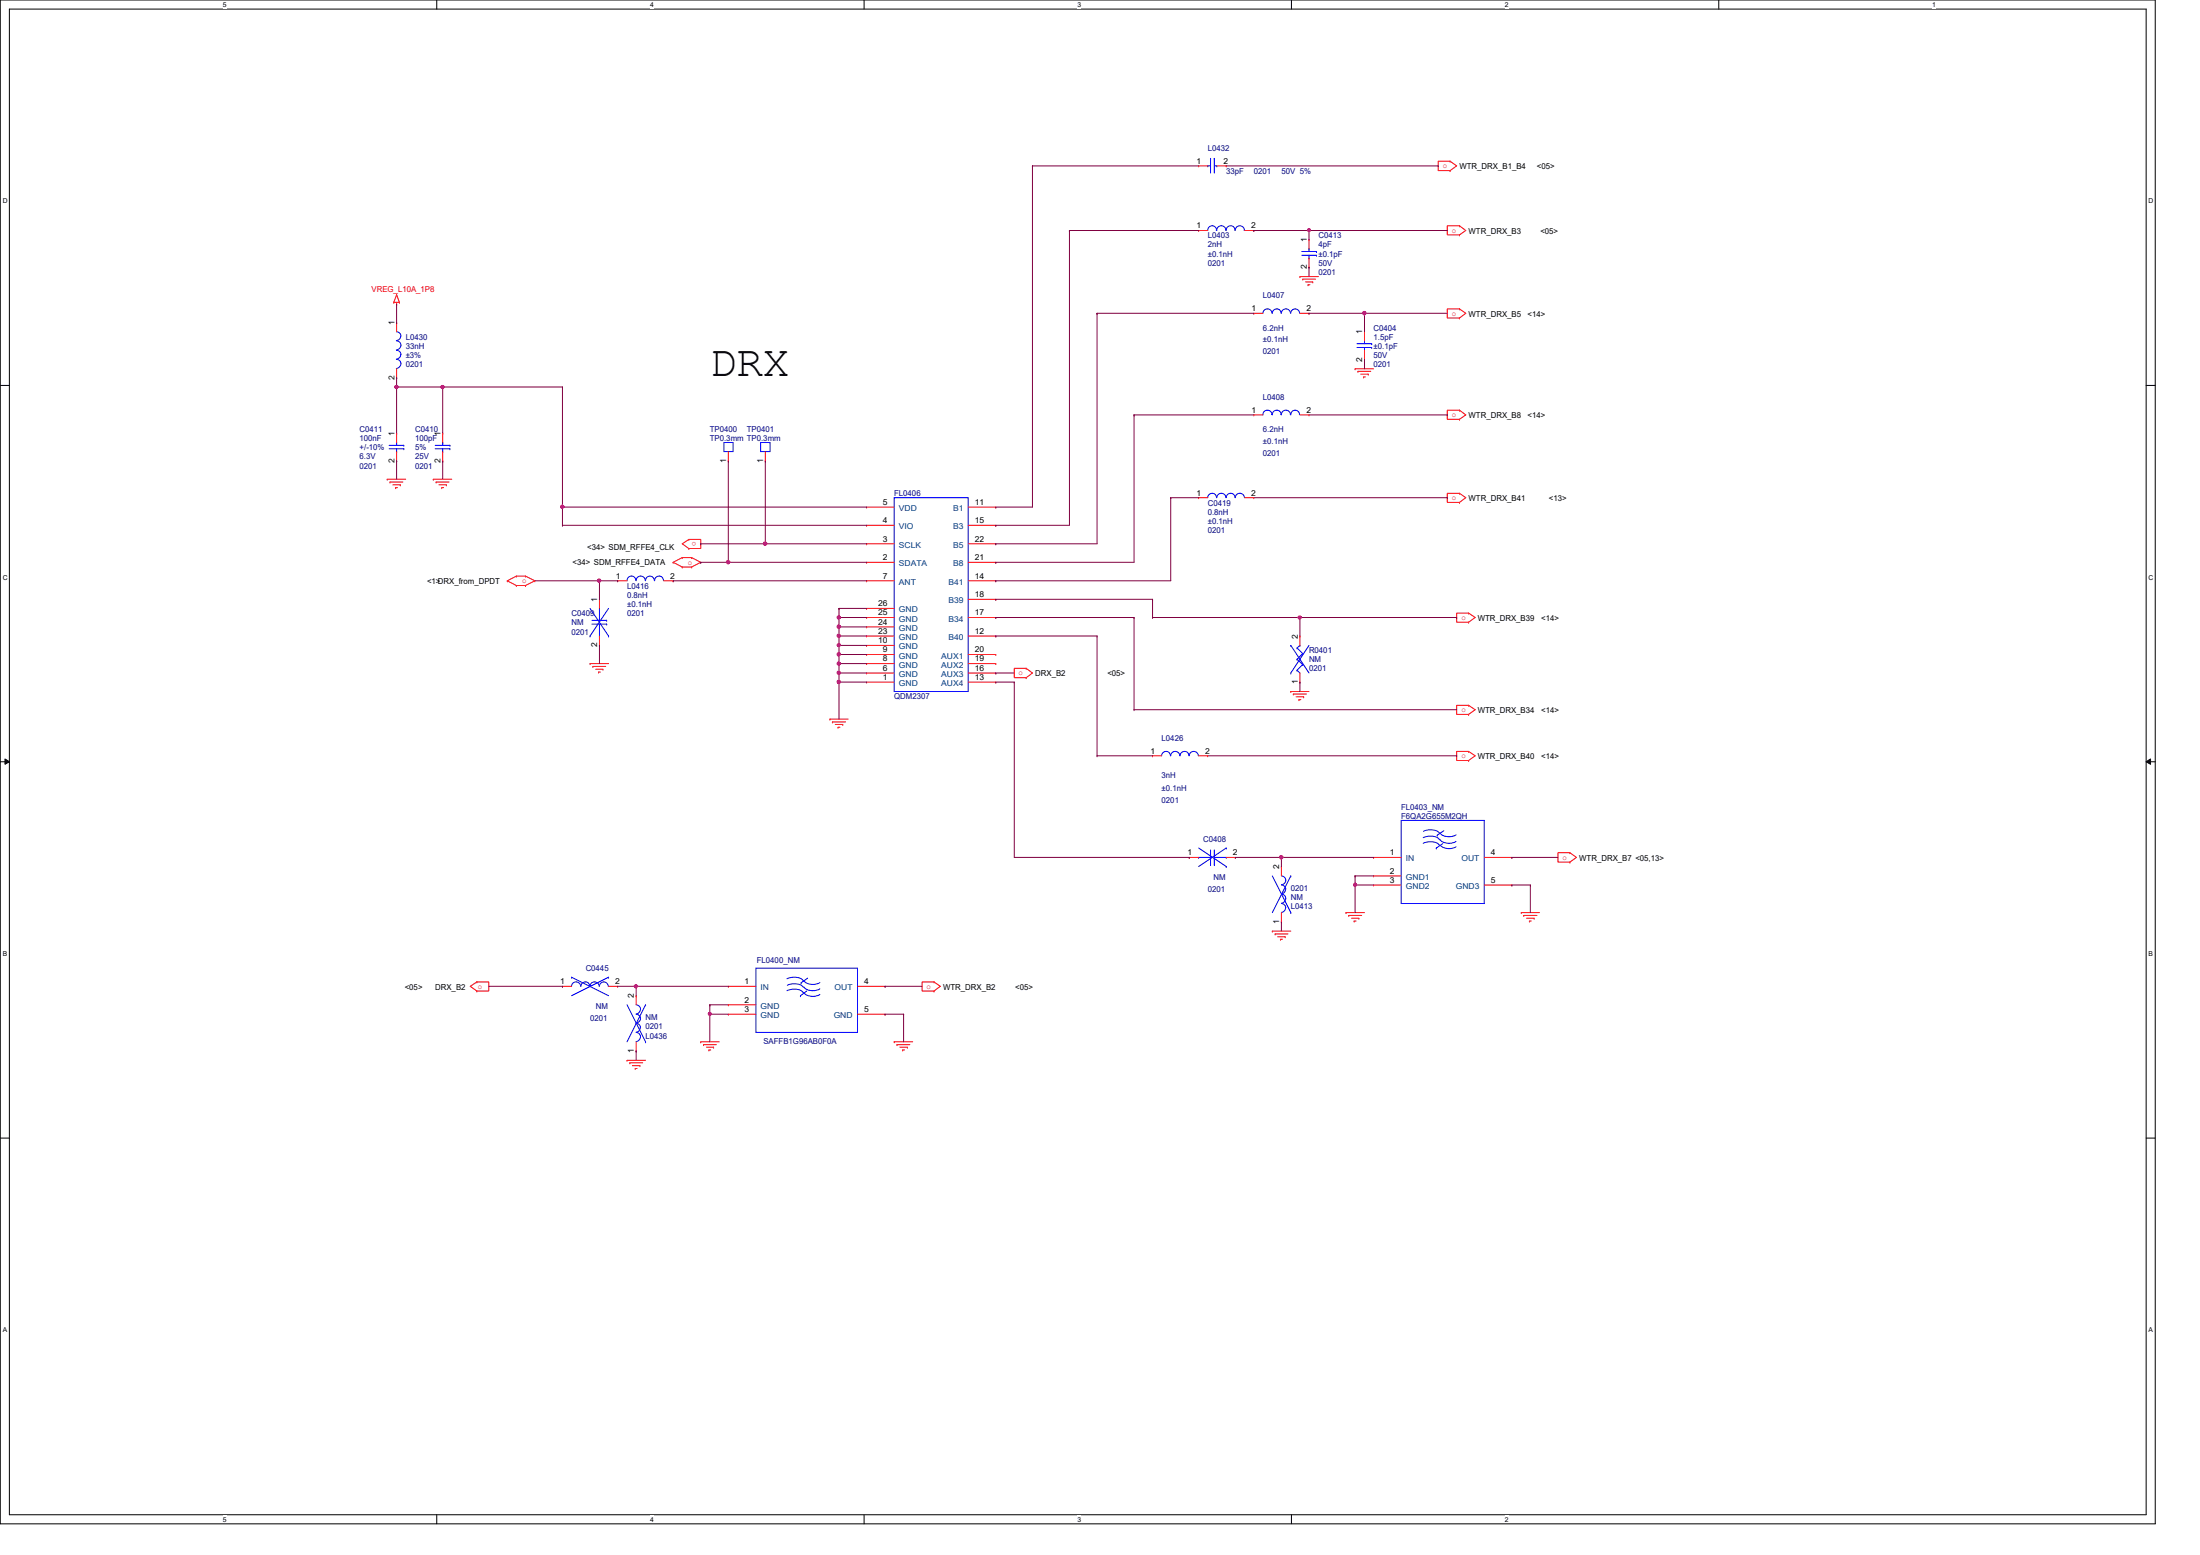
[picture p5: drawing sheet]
<svg xmlns="http://www.w3.org/2000/svg" width="297mm" height="210mm" viewBox="0 0 297 210" stroke-linecap="round" stroke-linejoin="round" font-family="sans-serif">
<path d="M0 0h291v205.7h-291zM1.3 1.2h288.5v203.3h-288.5z" fill="none" stroke="#000" stroke-width=".14"/>
<g fill="#fff">
<path d="M30.1 .1h.5v1h-.5z"/>
<path d="M30.1 204.6h.5v1h-.5z"/>
</g>
<path d="M59 0v1.2M59 204.5v1.2" fill="none" stroke="#000" stroke-width=".14"/>
<g fill="#fff">
<path d="M87.8 .1h.5v1h-.5z"/>
<path d="M87.8 204.6h.5v1h-.5z"/>
</g>
<path d="M116.7 0v1.2M116.7 204.5v1.2" fill="none" stroke="#000" stroke-width=".14"/>
<g fill="#fff">
<path d="M145.5 .1h.5v1h-.5z"/>
<path d="M145.5 204.6h.5v1h-.5z"/>
</g>
<path d="M174.4 0v1.2M174.4 204.5v1.2" fill="none" stroke="#000" stroke-width=".14"/>
<g fill="#fff">
<path d="M203.2 .1h.5v1h-.5z"/>
<path d="M203.2 204.6h.5v1h-.5z"/>
</g>
<path d="M232.1 0v1.2" fill="none" stroke="#000" stroke-width=".14"/>
<g fill="#fff">
<path d="M260.9 .1h.5v1h-.5z"/>
<path d="M.4 26.6h.6v1h-.6z"/>
<path d="M290.1 26.6h.6v1h-.6z"/>
<path d="M.4 77.4h.6v1h-.6z"/>
<path d="M290.1 77.4h.6v1h-.6z"/>
</g>
<path d="M0 52h1.3M289.8 52h1.2" fill="none" stroke="#000" stroke-width=".14"/>
<g fill="#fff">
<path d="M.4 128.2h.6v1h-.6z"/>
<path d="M290.1 128.2h.6v1h-.6z"/>
</g>
<path d="M0 102.8h1.3M.7 102.4l.6 .4-.6 .4zM289.8 102.8l.6-.4v.8zM289.8 102.8h1.2" fill="none" stroke="#000" stroke-width=".14"/>
<path d="M.7 102.4l.6 .4-.6 .4zM289.8 102.8l.6-.4v.8z" fill="#000"/>
<g fill="#fff">
<path d="M.4 179h.5v1h-.5z"/>
<path d="M290.1 179h.6v1h-.6z"/>
</g>
<path d="M0 153.6h1.3M289.8 153.6h1.2" fill="none" stroke="#000" stroke-width=".14"/>
<g fill="none" stroke="#f00" stroke-width=".14">
<path d="M53.5 39.8h.1M53.5 39.8l.4 1M53.5 39.8l-.3 1M161.8 22.4h.1M161.8 31.1h.1M161.8 22.4h1.3M161.8 31.1h1.3M164.3 22.4h1.3M165.6 22.4h.1M168.1 31.1h1.2M169.3 31.1h.1M175.5 37.3h.1"/>
<path d="M175.5 37.3h2.5M175.9 37.7h.1M175.9 37.7h1.7M176.3 38.1h.9M176.6 38.4h.1M176.6 38.4h.3M176.7 32.3h.1M176.7 36.1h.1M176.7 32.3v1.3M176.7 34.8v1.3M177.2 38.1h.1M195.8 21.8h.1"/>
<path d="M195.8 23h.1M195.8 21.8h-1.6v1.2h1.6M195.8 21.8l.9 .6-.9 .6M197.1 30.5h.1M197.1 31.7h.1M197.1 30.5h-1.7v1.2h1.7M197.1 30.5l.8 .6-.8 .6M53.2 40.8h.1M53.2 40.8h.7M53.5 41.1h.1M53.5 43.6h.1M53.5 51h.1"/>
<path d="M53.5 58.5h.1M53.5 40.8v.3M53.5 43.6v1.2M53.5 49.8v1.2M53.5 58.5v1.2M53.9 40.8h.1M59.8 58.5h.1M59.8 58.5v1.2M169.3 42.3h.1M169.3 56h.1M169.3 42.3h1.2M169.3 56h1.2"/>
<path d="M175.5 42.3h1.2M175.5 56h1.2M176.7 42.3h.1M176.7 56h.1M183 49.8h.1M183 49.8h2.5M183.3 50.1h.1M183.3 50.1h1.8M183.7 50.5h1M184.1 50.9h.1M184.1 50.9h.3M184.2 44.8h.1"/>
<path d="M184.2 48.5h.1M184.2 44.8v1.2M184.2 47.3v1.2M184.7 50.5h.1M197.1 55.4h.1M197.1 56.6h.1M197.1 55.4h-1.7v1.2h1.7M197.1 41.7h.1M197.1 42.9h.1M197.1 41.7h-1.7v1.2h1.7M197.1 55.4l.8 .6-.8 .6M197.1 41.7l.8 .6-.8 .6"/>
<path d="M52.3 64.7h.1M52.3 64.7h2.5M52.7 65.1h.1M52.7 65.1h1.7M53 65.4h1.1M53.4 65.8h.1M53.4 65.8h.3M53.5 62.2h.1M53.5 61v1.2M54.1 65.4h.1M58.5 64.7h.1M58.5 64.7h2.5"/>
<path d="M58.9 65.1h.1M58.9 65.1h1.7M59.3 65.4h1M59.6 65.8h.1M59.6 65.8h.3M59.8 62.2h.1M59.8 61v1.2M60.3 65.4h.1M68.5 78.4h.1M68.5 78.4l1.2 .6M69.7 77.8h.1M69.7 79h.1"/>
<path d="M69.7 77.8h1.2M69.7 77.8l-1.2 .6M69.7 79h1.2M70.9 77.8h.1M70.9 79h.1M70.9 77.8l1.3 .6M72.2 78.4h.1M72.2 78.4l-1.3 .6M83.4 78.4h.1M83.4 78.4h1.3M89.6 78.4h1.3M90.9 75.9h.1"/>
<path d="M90.9 78.4h.1M90.9 75.9l1.2 .6M92.1 75.3h.1M92.1 76.5h.1M92.1 75.3h1.3M92.1 75.3l-1.2 .6M92.1 76.5h1.3M93 74h.1M93 72.8h.1M93 72.8h1.6v1.2h-1.6M93 72.8l-.9 .6 .9 .6M93.4 75.3h.1"/>
<path d="M93.4 76.5h.1M93.4 75.3l1.2 .6M94.6 75.9h.1M94.6 75.9l-1.2 .6M98.3 62.2h.1M98.3 61v1.2M103.3 62.2h.1M103.3 61v1.2M117 75.9h.1M117 73.4h.1M117 70.9h.1M117 68.5h.1"/>
<path d="M117 78.4h.1M117 75.9h3.7M117 73.4h3.7M117 70.9h3.7M117 68.5h3.7M117 78.4h3.7M130.7 75.9h3.7M130.7 73.4h3.7M130.7 70.9h3.7M130.7 68.5h3.7M130.7 78.4h3.7M134.4 68.5h.1"/>
<path d="M134.4 78.4h.1M134.4 70.9h.1M134.4 75.9h.1M134.4 73.4h.1M161.8 67.2h.1M161.8 67.2h1.3M168.1 67.2h1.2M169.3 67.2h.1M197.1 66.6h.1M197.1 67.8h.1M197.1 66.6h-1.7v1.2h1.7M197.1 66.6l.8 .6-.8 .6"/>
<path d="M79.7 89.6h.1M79.7 89.6h2.5M80 90h.1M80 90h1.8M80.4 90.3h1M80.8 90.7h.1M80.8 90.7h.3M80.9 80.9h.1M80.9 87.1h.1M80.9 80.9v1.2M80.9 85.9v1.2M81.4 90.3h.1"/>
<path d="M112.1 97.1h.1M112.1 97.1h2.4M112.4 97.5h.1M112.4 97.5h1.8M112.8 97.8h1M113.2 98.2h.1M113.2 98.2h.2M113.8 97.8h.1M117 92.1h.1M117 90.8h.1M117 89.6h.1M117 88.3h.1"/>
<path d="M117 87.1h.1M117 85.9h.1M117 84.6h.1M117 83.4h.1M117 82.1h.1M117 89.6h3.7M117 92.1h3.7M117 85.9h3.7M117 90.8h3.7M117 83.4h3.7M117 88.3h3.7M117 87.1h3.7"/>
<path d="M117 84.6h3.7M117 82.1h3.7M130.7 89.6h3.7M130.7 92.1h3.7M130.7 85.9h3.7M130.7 90.8h3.7M130.7 83.4h3.7M130.7 80.9h3.7M130.7 88.3h3.7M134.4 85.9h.1M134.4 92.1h.1M134.4 90.8h.1"/>
<path d="M134.4 83.4h.1M134.4 80.9h.1M134.4 89.6h.1M134.4 88.3h.1M138.6 90.2h.1M138.6 91.5h.1M138.6 90.2h-1.7v1.3h1.7M138.6 90.2l.8 .6-.8 .7M174.3 93.3h.1M174.3 93.3h2.4M174.6 93.7h.1M174.6 93.7h1.8"/>
<path d="M175 94.1h1M175.4 94.4h.1M175.4 94.4h.2M175.5 92.1h.1M175.5 85.9h.1M175.5 85.9v1.2M175.5 90.8v1.3M176 94.1h.1M198.3 82.8h.1M198.3 84h.1M198.3 82.8h-1.6v1.2h1.6M198.3 95.2h.1"/>
<path d="M198.3 96.4h.1M198.3 95.2h-1.6v1.2h1.6M198.3 82.8l.9 .6-.9 .6M198.3 95.2l.9 .6-.9 .6M155.6 102h.1M155.6 102h1.2M160.6 115.7h.1M160.6 115.7h1.2M161.8 102h1.3M163.1 102h.1M165.6 115.7h1.2M166.8 115.7h.1"/>
<path d="M173 117h.1M173 117v1.2M185.5 115.7h.1M185.5 119.5h.1M185.5 118.2h.1M185.5 115.7h3.7M185.5 119.5h3.7M185.5 118.2h3.7M198.3 101.4h.1M198.3 102.7h.1M198.3 101.4h-1.6v1.3h1.6M198.3 101.4l.9 .6-.9 .7"/>
<path d="M200.4 115.7h3.7M200.4 119.5h3.7M204.1 115.7h.1M204.1 119.5h.1M212 115.1h.1M212 116.4h.1M212 115.1h-1.6v1.3h1.6M212 115.1l.8 .6-.8 .7M64.4 132.5h.1M64.4 133.8h.1M64.4 132.5h1.6v1.3h-1.6M64.4 132.5l-.9 .6 .9 .7"/>
<path d="M75.9 133.1h.1M75.9 133.1h1.3M82.2 133.1h1.2M83.4 133.1h.1M85.9 134.4h.1M85.9 134.4v1.2M98.3 133.1h.1M98.3 135.6h.1M98.3 136.9h.1M98.3 133.1h3.8M98.3 135.6h3.8M98.3 136.9h3.8"/>
<path d="M115.8 133.1h3.7M115.8 136.9h3.7M119.5 133.1h.1M119.5 136.9h.1M126.1 132.5h.1M126.1 133.8h.1M126.1 132.5h-1.6v1.3h1.6M126.1 132.5l.9 .6-.9 .7M171.8 125.7h.1M171.8 125.7h2.5M172.2 126.1h.1M172.2 126.1h1.7"/>
<path d="M172.5 126.4h1M172.9 126.8h.1M172.9 126.8h.2M173 124.5h.1M173 123.2v1.3M173.5 126.4h.1M181.7 123.2h.1M181.7 123.2h2.5M182.1 123.6h.1M182.1 123.6h1.8M182.5 124h1M182.8 124.3h.1"/>
<path d="M182.8 124.3h.3M183.5 124h.1M205.4 123.2h.1M205.4 123.2h2.5M205.7 123.6h.1M205.7 123.6h1.8M206.1 124h1M206.5 124.3h.1M206.5 124.3h.3M207.1 124h.1M84.7 143.1h.1M84.7 143.1h2.5"/>
<path d="M85 143.5h.1M85 143.5h1.8M85.4 143.8h1M85.8 144.2h.1M85.8 144.2h.2M85.9 141.9h.1M85.9 140.6v1.3M86.4 143.8h.1M94.6 140.6h.1M94.6 140.6h2.5M95 141h.1M95 141h1.7"/>
<path d="M95.4 141.4h.9M95.7 141.7h.1M95.7 141.7h.3M96.3 141.4h.1M120.7 140.6h.1M120.7 140.6h2.5M121.1 141h.1M121.1 141h1.7M121.5 141.4h1M121.9 141.7h.1M121.9 141.7h.2M122.5 141.4h.1"/>
</g>
<g fill="none" stroke="#00f" stroke-width=".14">
<path d="M163.1 22.4h.1M163.1 22.4h.3M163.4 21.4h.1M163.4 21.4v2M164 21.4h.1M164 21.4v2M164 22.4h.3M164.2 31.1a.57 .57 0 0 0-.6-.6 .57 .57 0 0 0-.5 .6M164.3 22.4h.1M165.5 31.1a.59 .59 0 0 0-.6-.6 .59 .59 0 0 0-.6 .6M166.7 31.1a.57 .57 0 0 0-.6-.6 .57 .57 0 0 0-.5 .6M168 31.1a.59 .59 0 0 0-.6-.6 .59 .59 0 0 0-.6 .6"/>
<path d="M175.8 34h2M175.8 34.5h2M176.7 33.6h.1M176.7 34.8h.1M176.7 33.6v.4M176.7 34.5v.3M177.8 34h.1M177.8 34.5h.1M53.5 44.8a.58 .58 0 0 1 .6 .5 .58 .58 0 0 1-.4 .6l-.2 .1M53.5 46a.61 .61 0 0 1 .6 .7 .61 .61 0 0 1-.6 .5M53.5 47.3a.58 .58 0 0 1 .6 .5 .58 .58 0 0 1-.4 .6l-.2 .1M53.5 48.5a.61 .61 0 0 1 .6 .6 .61 .61 0 0 1-.6 .6"/>
<path d="M53.5 59.7h.1M53.5 59.7v.4M59.8 59.7h.1M59.8 59.7v.4M97.7 59.7h1.3v1.3h-1.3zM102.7 59.7h1.3v1.3h-1.3zM170.5 42.3a.61 .61 0 0 1 .6-.6 .61 .61 0 0 1 .6 .6M171.7 56a.59 .59 0 0 0-.6-.6 .59 .59 0 0 0-.6 .6M171.8 42.3a.59 .59 0 0 1 .6-.6 .59 .59 0 0 1 .6 .6M172.9 56a.57 .57 0 0 0-.6-.6 .57 .57 0 0 0-.5 .6M173 42.3a.61 .61 0 0 1 .6-.6 .61 .61 0 0 1 .6 .6M174.2 56a.59 .59 0 0 0-.6-.6 .59 .59 0 0 0-.6 .6"/>
<path d="M174.3 42.3a.59 .59 0 0 1 .6-.6 .59 .59 0 0 1 .6 .6M175.4 56a.57 .57 0 0 0-.6-.6 .57 .57 0 0 0-.5 .6M183.2 46.4h2M183.2 46.9h2M184.2 46h.1M184.2 47.3h.1M184.2 46v.4M184.2 46.9v.4M185.2 46.4h.1M185.2 46.9h.1M52.5 60.1h2M52.5 60.6h2"/>
<path d="M53.5 61h.1M53.5 60.6v.4M54.5 60.1h.1M54.5 60.6h.1M58.8 60.1h1.9M58.8 60.6h1.9M59.8 61h.1M59.8 60.6v.4M60.7 60.1h.1M60.7 60.6h.1M85.8 78.4a.59 .59 0 0 0-.6-.6 .59 .59 0 0 0-.5 .6M87.1 78.4a.61 .61 0 0 0-.6-.6 .61 .61 0 0 0-.6 .6"/>
<path d="M88.3 78.4a.59 .59 0 0 0-.6-.6 .59 .59 0 0 0-.5 .6M89.6 78.4a.59 .59 0 0 0-.6-.6 .59 .59 0 0 0-.6 .6M120.7 67.2h10v26.1h-10zM163.1 67.2a.59 .59 0 0 1 .6-.6 .59 .59 0 0 1 .5 .6M164.3 67.2a.61 .61 0 0 1 .6-.6 .61 .61 0 0 1 .6 .6M165.6 67.2a.59 .59 0 0 1 .6-.6 .59 .59 0 0 1 .5 .6M166.8 67.2a.61 .61 0 0 1 .6-.6 .61 .61 0 0 1 .6 .6M79.7 85.9h.1M79.7 82.1l2.5 3.8M79.9 83.7h2M79.9 84.2h2M80.9 82.1h.1"/>
<path d="M80.9 85.9h.1M80.9 82.1v1.6M80.9 84.2v1.7M81.9 83.7h.1M81.9 84.2h.1M82.2 85.9h.1M82.2 82.1l-2.5 3.8M174.3 90.8h.1M174.3 87.1h.1M174.3 87.1l2.4 3.7M175.1 90.5h.1M175.1 89h.1"/>
<path d="M175.1 87.5h.1M175.1 90.5l.4 .3M175.1 89l.8 .7M175.1 87.5l.8 .7M175.5 87.1h.1M175.5 87.1l-.4 .4M175.9 89.7h.1M175.9 88.2h.1M175.9 89.7l-.8 .8M175.9 88.2l-.8 .8M176.7 87.1l-2.4 3.7M156.8 102a.59 .59 0 0 1 .6-.6 .59 .59 0 0 1 .6 .6"/>
<path d="M158.1 102a.61 .61 0 0 1 .6-.6 .61 .61 0 0 1 .6 .6M159.3 102a.59 .59 0 0 1 .6-.6 .59 .59 0 0 1 .6 .6M160.6 102a.61 .61 0 0 1 .6-.6 .61 .61 0 0 1 .6 .6M161.8 115.7h.1M161.8 115.7h1.6M161.8 114.5l3.8 2.5M163.4 116.7h.1M163.4 114.7v2M164 116.7h.1M164 114.7v2M164 115.7h1.6M165.6 115.7h.1"/>
<path d="M165.6 114.5h.1M165.6 117h.1M165.6 114.5l-3.8 2.5M171.8 118.2l2.5 5M173 119.5a.59 .59 0 0 1 .6 .6 .59 .59 0 0 1-.6 .5M173 118.2a.59 .59 0 0 1 .6 .6 .59 .59 0 0 1-.6 .6M174.3 118.2h.1M174.3 118.2l-2.5 5M189.2 110.7h11.2v11.3h-11.2zM192.1 113.8l.8-.2a1.58 1.58 0 0 1 1.4 .5M192.1 113.1l.8-.2a1.57 1.57 0 0 1 1.4 .5M192.2 112.2a1.96 1.96 0 0 1 2.1 .3"/>
<path d="M193.9 114.5h.1M194.1 112.7h.1M194.4 113.3a1.78 1.78 0 0 0 2.2 .3M194.4 112.4a1.78 1.78 0 0 0 2.2 .3M194.5 114.1a1.78 1.78 0 0 0 2.1 .2M194.8 113.9l-.9 .6M194.9 112.1l-.8 .6M77.2 133.1a.61 .61 0 0 1 .6-.6 .61 .61 0 0 1 .6 .6M77.2 131.9h.1M77.2 131.9l5 2.5M78.4 133.1a.59 .59 0 0 1 .6-.6 .59 .59 0 0 1 .6 .6M79.7 133.1a.61 .61 0 0 1 .6-.6 .61 .61 0 0 1 .6 .6"/>
<path d="M80.9 133.1a.59 .59 0 0 1 .6-.6 .59 .59 0 0 1 .6 .6M82.2 131.9h.1M82.2 131.9l-5 2.5M84.7 135.6l2.5 5M85.9 139.4a.61 .61 0 0 1 .6 .6 .61 .61 0 0 1-.6 .6M85.9 138.1a.59 .59 0 0 1 .6 .5 .59 .59 0 0 1-.3 .6l-.3 .1M85.9 136.9a.59 .59 0 0 1 .6 .6 .59 .59 0 0 1-.6 .6M85.9 135.6a.61 .61 0 0 1 .6 .6 .61 .61 0 0 1-.6 .7M87.2 135.6h.1M87.2 135.6l-2.5 5M102.1 130.7h13.7v8.7h-13.7zM106.3 132.1l.7-.2a1.58 1.58 0 0 1 1.5 .5"/>
<path d="M106.3 133.7l.7-.2a1.57 1.57 0 0 1 1.5 .5M106.3 133a1.96 1.96 0 0 1 2.2 .3M108.1 134.4h.1M108.2 132.7h.1M108.5 134a1.78 1.78 0 0 0 2.2 .2M108.5 132.4a1.78 1.78 0 0 0 2.2 .2M108.5 133.2a1.78 1.78 0 0 0 2.2 .3M108.9 133.8l-.8 .6M109 132l-.8 .7M173 122a.59 .59 0 0 1 .6 .4 .59 .59 0 0 1-.3 .7h-.3M173 120.7a.61 .61 0 0 1 .6 .6 .61 .61 0 0 1-.6 .6M174.3 123.2h.1"/>
<path d="M87.2 140.6h.1"/>
</g>
<g fill="none" stroke="#800040" stroke-width=".14">
<path d="M139.4 22.4h.1M139.4 22.4v46.1M139.4 22.4h22.4M144.4 31.1h.1M144.4 31.1v39.8M144.4 31.1h17.4M165.6 22.4h28.6M169.3 31.1h.1M169.3 31.1h26.1M176.7 31.1h.1M176.7 31.1v1.2M194.2 22.4h.1"/>
<path d="M53.5 43.6h.1M53.5 41.1v2.5"/>
</g>
<path d="M176.6 30.9h.3v.2v.1l-.2 .1-.1-.1z" fill-rule="evenodd" fill="#f0f"/>
<path d="M176.6 30.9h.3v.2v.1l-.2 .1-.1-.1z" fill="none" stroke="#f0f" stroke-width=".14"/>
<path d="M176.7 36.1h.1M176.7 36.1v1.2M53.5 51h.1M53.5 52.2h.1M53.5 51v7.5M53.5 52.2h6.3M98.3 62.2h.1M98.3 62.2v13.7M103.3 62.2h.1M103.3 62.2v11.2" fill="none" stroke="#800040" stroke-width=".14"/>
<path d="M53.4 52.1h.3l.1 .1-.1 .2-.2 .1-.1-.1z" fill-rule="evenodd" fill="#f0f"/>
<path d="M53.4 52.1h.3l.1 .1-.1 .2-.2 .1-.1-.1z" fill="none" stroke="#f0f" stroke-width=".14"/>
<path d="M59.8 52.2h.1M59.8 52.2v6.3M94.6 73.4h.1M94.6 73.4h22.4M103.3 73.4h.1M134.4 68.5h.1M134.4 68.5h5" fill="none" stroke="#800040" stroke-width=".14"/>
<path d="M103.1 73.2h.4v.2v.1l-.2 .1-.2-.1z" fill-rule="evenodd" fill="#f0f"/>
<path d="M103.1 73.2h.4v.2v.1l-.2 .1-.2-.1z" fill="none" stroke="#f0f" stroke-width=".14"/>
<path d="M94.6 75.9h.1M94.6 75.9h22.4M98.3 75.9h.1" fill="none" stroke="#800040" stroke-width=".14"/>
<path d="M98.1 75.7h.4v.2v.1l-.2 .1-.2-.1z" fill-rule="evenodd" fill="#f0f"/>
<path d="M98.1 75.7h.4v.2v.1l-.2 .1-.2-.1z" fill="none" stroke="#f0f" stroke-width=".14"/>
<g fill="none" stroke="#800040" stroke-width=".14">
<path d="M153.1 56h.1M153.1 56h16.2M176.7 56h18.7M195.4 56h.1M53.5 62.2h.1M53.5 62.2v2.5M59.8 62.2h.1M59.8 62.2v2.5M113.3 82.1h.1M113.3 83.4h.1M113.3 82.1h3.7M113.3 82.1v2.5"/>
<path d="M113.3 83.4h3.7"/>
</g>
<path d="M113.1 84.4h.3l.1 .2-.1 .2h-.2h-.1z" fill-rule="evenodd" fill="#f0f"/>
<path d="M113.1 84.4h.3l.1 .2-.1 .2h-.2h-.1z" fill="none" stroke="#f0f" stroke-width=".14"/>
<path d="M113.1 83.2h.3l.1 .2-.1 .1-.2 .1-.1-.1z" fill-rule="evenodd" fill="#f0f"/>
<path d="M113.1 83.2h.3l.1 .2-.1 .1-.2 .1-.1-.1z" fill="none" stroke="#f0f" stroke-width=".14"/>
<path d="M113.3 84.6h.1M113.3 85.9h.1M113.3 84.6v2.5M113.3 84.6h3.7M113.3 85.9h3.7" fill="none" stroke="#800040" stroke-width=".14"/>
<path d="M113.1 85.7h.3l.1 .1-.1 .2-.2 .1-.1-.1z" fill-rule="evenodd" fill="#f0f"/>
<path d="M113.1 85.7h.3l.1 .1-.1 .2-.2 .1-.1-.1z" fill="none" stroke="#f0f" stroke-width=".14"/>
<path d="M80.9 87.1h.1M80.9 87.1v2.5M113.3 87.1h.1M113.3 87.1h3.7" fill="none" stroke="#800040" stroke-width=".14"/>
<path d="M113.1 86.9h.3l.1 .2-.1 .1-.2 .1-.1-.1z" fill-rule="evenodd" fill="#f0f"/>
<path d="M113.1 86.9h.3l.1 .2-.1 .1-.2 .1-.1-.1z" fill="none" stroke="#f0f" stroke-width=".14"/>
<path d="M113.3 87.1h.1M113.3 89.6h.1M113.3 90.8h.1M113.3 87.1v1.2M113.3 89.6v2.5M113.3 89.6h3.7" fill="none" stroke="#800040" stroke-width=".14"/>
<path d="M113.1 91.9h.3l.1 .1-.1 .2-.2 .1-.1-.1z" fill-rule="evenodd" fill="#f0f"/>
<path d="M113.1 91.9h.3l.1 .1-.1 .2-.2 .1-.1-.1z" fill="none" stroke="#f0f" stroke-width=".14"/>
<path d="M113.1 90.7h.3l.1 .1-.1 .2-.2 .1-.1-.1z" fill-rule="evenodd" fill="#f0f"/>
<path d="M113.1 90.7h.3l.1 .1-.1 .2-.2 .1-.1-.1z" fill="none" stroke="#f0f" stroke-width=".14"/>
<path d="M72.2 78.4h8.7M80.9 78.4h.1M169.3 67.2h26.1M195.4 67.2h.1M113.3 90.8h.1M113.3 90.8h3.7M148.1 102h.1M148.1 102h7.5" fill="none" stroke="#800040" stroke-width=".14"/>
<path d="M80.7 78.2h.3l.1 .2-.1 .1-.1 .1-.2-.1z" fill-rule="evenodd" fill="#f0f"/>
<path d="M80.7 78.2h.3l.1 .2-.1 .1-.1 .1-.2-.1z" fill="none" stroke="#f0f" stroke-width=".14"/>
<path d="M113.3 88.3h.1M113.3 88.3h3.7M113.3 88.3v1.3" fill="none" stroke="#800040" stroke-width=".14"/>
<path d="M113.1 89.4h.3l.1 .2-.1 .1-.2 .1-.1-.1z" fill-rule="evenodd" fill="#f0f"/>
<path d="M113.1 89.4h.3l.1 .2-.1 .1-.2 .1-.1-.1z" fill="none" stroke="#f0f" stroke-width=".14"/>
<path d="M113.1 88.2h.3l.1 .1-.1 .2-.2 .1-.1-.1z" fill-rule="evenodd" fill="#f0f"/>
<path d="M113.1 88.2h.3l.1 .1-.1 .2-.2 .1-.1-.1z" fill="none" stroke="#f0f" stroke-width=".14"/>
<path d="M59.8 52.2h.1M59.8 52.2h16.1" fill="none" stroke="#800040" stroke-width=".14"/>
<path d="M59.6 52.1h.3l.1 .1-.1 .2-.2 .1-.1-.1z" fill-rule="evenodd" fill="#f0f"/>
<path d="M59.6 52.1h.3l.1 .1-.1 .2-.2 .1-.1-.1z" fill="none" stroke="#f0f" stroke-width=".14"/>
<path d="M75.9 52.2h.1M75.9 52.2v16.3" fill="none" stroke="#800040" stroke-width=".14"/>
<path d="M75.7 68.3h.4l.1 .1-.1 .1-.2 .1-.2-.1z" fill-rule="evenodd" fill="#f0f"/>
<path d="M75.7 68.3h.4l.1 .1-.1 .1-.2 .1-.2-.1z" fill="none" stroke="#f0f" stroke-width=".14"/>
<g fill="none" stroke="#800040" stroke-width=".14">
<path d="M148.1 42.3h.1M148.1 42.3h21.2M176.7 42.3h.1M176.7 42.3h7.5M75.9 68.5h.1M75.9 70.9h.1M75.9 68.5h41.1M75.9 70.9h41.1M75.9 68.5v2.4M90.9 78.4h.1M90.9 78.4h26.1M134.4 70.9h.1"/>
<path d="M134.4 70.9h10M113.3 92.1h.1M113.3 92.1h3.7M113.3 92.1v5"/>
</g>
<path d="M184 42.1h.4v.1v.2l-.2 .1-.2-.1z" fill-rule="evenodd" fill="#f0f"/>
<path d="M184 42.1h.4v.1v.2l-.2 .1-.2-.1z" fill="none" stroke="#f0f" stroke-width=".14"/>
<g fill="none" stroke="#800040" stroke-width=".14">
<path d="M148.1 42.3h.1M148.1 42.3v31.1h-13.7M153.1 56h.1M153.1 56v19.9h-18.7M184.2 42.3h.1M184.2 48.5h.1M184.2 42.3h11.2M184.2 42.3v2.5M184.2 48.5v1.3M134.4 73.4h.1M134.4 75.9h.1M134.4 78.4h.1"/>
<path d="M158.1 67.2h.1M158.1 67.2h3.7M158.1 67.2v11.2h-23.7M155.6 83.4h.1M155.6 83.4h41.1M175.5 83.4h.1M175.5 83.4v2.5M196.7 83.4h.1"/>
</g>
<path d="M175.3 83.2h.3l.1 .2-.1 .1-.1 .1-.2-.1z" fill-rule="evenodd" fill="#f0f"/>
<path d="M175.3 83.2h.3l.1 .2-.1 .1-.1 .1-.2-.1z" fill="none" stroke="#f0f" stroke-width=".14"/>
<g fill="none" stroke="#800040" stroke-width=".14">
<path d="M134.4 80.9h.1M134.4 83.4h.1M134.4 85.9h.1M134.4 80.9h21.2M134.4 83.4h18.7M134.4 85.9h13.7M148.1 85.9h.1M148.1 85.9v16.1M153.1 95.8h.1M153.1 83.4h.1M153.1 95.8h43.6M153.1 83.4v12.4"/>
<path d="M155.6 80.9h.1M155.6 80.9v2.5M175.5 92.1h.1M175.5 92.1v1.2M136.9 115.7h23.7M160.6 115.7h.1M166.8 115.7h.1M166.8 115.7h18.7M173 115.7h.1"/>
</g>
<path d="M172.8 115.5h.3l.1 .2-.1 .2-.1 .1-.2-.1z" fill-rule="evenodd" fill="#f0f"/>
<path d="M172.8 115.5h.3l.1 .2-.1 .2-.1 .1-.2-.1z" fill="none" stroke="#f0f" stroke-width=".14"/>
<path d="M173 115.7h.1M173 115.7v1.3M183 118.2h.1M183 119.5h.1M183 118.2v1.3M183 118.2h2.5M183 119.5h2.5M204.1 115.7h.1M204.1 115.7h6.3" fill="none" stroke="#800040" stroke-width=".14"/>
<path d="M182.8 119.3h.3l.1 .1-.1 .2-.1 .1-.2-.1z" fill-rule="evenodd" fill="#f0f"/>
<path d="M182.8 119.3h.3l.1 .1-.1 .2-.1 .1-.2-.1z" fill="none" stroke="#f0f" stroke-width=".14"/>
<g fill="none" stroke="#800040" stroke-width=".14">
<path d="M134.4 90.8h.1M134.4 92.1h.1M134.4 90.8h2.5M134.4 92.1h2.5M136.9 92.1h.1M136.9 92.1v23.6M183 119.5h.1M183 119.5v3.7M204.1 119.5h.1M204.1 119.5h2.5M206.6 119.5h.1M206.6 119.5v3.7"/>
<path d="M66 133.1h9.9M75.9 133.1h.1M85.9 133.1h.1M85.9 133.1h12.4M173 124.5h.1M173 124.5v1.2"/>
</g>
<path d="M85.7 133h.3l.1 .1-.1 .2h-.2h-.1z" fill-rule="evenodd" fill="#f0f"/>
<path d="M85.7 133h.3l.1 .1-.1 .2h-.2h-.1z" fill="none" stroke="#f0f" stroke-width=".14"/>
<path d="M85.9 133.1h.1M85.9 133.1v1.3M95.8 135.6h.1M95.8 136.9h.1M95.8 135.6v5M95.8 135.6h2.5M95.8 136.9h2.5M119.5 133.1h.1M119.5 133.1h5" fill="none" stroke="#800040" stroke-width=".14"/>
<path d="M95.7 136.7h.3l.1 .2-.1 .1-.2 .1-.1-.1z" fill-rule="evenodd" fill="#f0f"/>
<path d="M95.7 136.7h.3l.1 .2-.1 .1-.2 .1-.1-.1z" fill="none" stroke="#f0f" stroke-width=".14"/>
<g fill="none" stroke="#800040" stroke-width=".14">
<path d="M80.9 78.4h.1M80.9 78.4v2.5M80.9 78.4h2.5M83.4 78.4h.1M163.1 102h33.6M196.7 102h.1M83.4 133.1h2.5M85.9 133.1h.1M119.5 136.9h.1M119.5 136.9h2.5M122 136.9h.1M122 136.9v3.7"/>
<path d="M85.9 141.9h.1M85.9 141.9v1.2"/>
</g>
<path d="M176.6 30.9h.3v.2v.1l-.2 .1-.1-.1z" fill-rule="evenodd" fill="#f0f"/>
<path d="M176.6 30.9h.3v.2v.1l-.2 .1-.1-.1z" fill="none" stroke="#f0f" stroke-width=".14"/>
<path d="M53.4 52.1h.3l.1 .1-.1 .2-.2 .1-.1-.1z" fill-rule="evenodd" fill="#f0f"/>
<path d="M53.4 52.1h.3l.1 .1-.1 .2-.2 .1-.1-.1z" fill="none" stroke="#f0f" stroke-width=".14"/>
<path d="M103.1 73.2h.4v.2v.1l-.2 .1-.2-.1z" fill-rule="evenodd" fill="#f0f"/>
<path d="M103.1 73.2h.4v.2v.1l-.2 .1-.2-.1z" fill="none" stroke="#f0f" stroke-width=".14"/>
<path d="M98.1 75.7h.4v.2v.1l-.2 .1-.2-.1z" fill-rule="evenodd" fill="#f0f"/>
<path d="M98.1 75.7h.4v.2v.1l-.2 .1-.2-.1z" fill="none" stroke="#f0f" stroke-width=".14"/>
<path d="M113.1 84.4h.3l.1 .2-.1 .2h-.2h-.1z" fill-rule="evenodd" fill="#f0f"/>
<path d="M113.1 84.4h.3l.1 .2-.1 .2h-.2h-.1z" fill="none" stroke="#f0f" stroke-width=".14"/>
<path d="M113.1 83.2h.3l.1 .2-.1 .1-.2 .1-.1-.1z" fill-rule="evenodd" fill="#f0f"/>
<path d="M113.1 83.2h.3l.1 .2-.1 .1-.2 .1-.1-.1z" fill="none" stroke="#f0f" stroke-width=".14"/>
<path d="M113.1 85.7h.3l.1 .1-.1 .2-.2 .1-.1-.1z" fill-rule="evenodd" fill="#f0f"/>
<path d="M113.1 85.7h.3l.1 .1-.1 .2-.2 .1-.1-.1z" fill="none" stroke="#f0f" stroke-width=".14"/>
<path d="M113.1 86.9h.3l.1 .2-.1 .1-.2 .1-.1-.1z" fill-rule="evenodd" fill="#f0f"/>
<path d="M113.1 86.9h.3l.1 .2-.1 .1-.2 .1-.1-.1z" fill="none" stroke="#f0f" stroke-width=".14"/>
<path d="M113.1 91.9h.3l.1 .1-.1 .2-.2 .1-.1-.1z" fill-rule="evenodd" fill="#f0f"/>
<path d="M113.1 91.9h.3l.1 .1-.1 .2-.2 .1-.1-.1z" fill="none" stroke="#f0f" stroke-width=".14"/>
<path d="M113.1 90.7h.3l.1 .1-.1 .2-.2 .1-.1-.1z" fill-rule="evenodd" fill="#f0f"/>
<path d="M113.1 90.7h.3l.1 .1-.1 .2-.2 .1-.1-.1z" fill="none" stroke="#f0f" stroke-width=".14"/>
<path d="M80.7 78.2h.3l.1 .2-.1 .1-.1 .1-.2-.1z" fill-rule="evenodd" fill="#f0f"/>
<path d="M80.7 78.2h.3l.1 .2-.1 .1-.1 .1-.2-.1z" fill="none" stroke="#f0f" stroke-width=".14"/>
<path d="M113.1 89.4h.3l.1 .2-.1 .1-.2 .1-.1-.1z" fill-rule="evenodd" fill="#f0f"/>
<path d="M113.1 89.4h.3l.1 .2-.1 .1-.2 .1-.1-.1z" fill="none" stroke="#f0f" stroke-width=".14"/>
<path d="M113.1 88.2h.3l.1 .1-.1 .2-.2 .1-.1-.1z" fill-rule="evenodd" fill="#f0f"/>
<path d="M113.1 88.2h.3l.1 .1-.1 .2-.2 .1-.1-.1z" fill="none" stroke="#f0f" stroke-width=".14"/>
<path d="M59.6 52.1h.3l.1 .1-.1 .2-.2 .1-.1-.1z" fill-rule="evenodd" fill="#f0f"/>
<path d="M59.6 52.1h.3l.1 .1-.1 .2-.2 .1-.1-.1z" fill="none" stroke="#f0f" stroke-width=".14"/>
<path d="M75.7 68.3h.4l.1 .1-.1 .1-.2 .1-.2-.1z" fill-rule="evenodd" fill="#f0f"/>
<path d="M75.7 68.3h.4l.1 .1-.1 .1-.2 .1-.2-.1z" fill="none" stroke="#f0f" stroke-width=".14"/>
<path d="M184 42.1h.4v.1v.2l-.2 .1-.2-.1z" fill-rule="evenodd" fill="#f0f"/>
<path d="M184 42.1h.4v.1v.2l-.2 .1-.2-.1z" fill="none" stroke="#f0f" stroke-width=".14"/>
<path d="M175.3 83.2h.3l.1 .2-.1 .1-.1 .1-.2-.1z" fill-rule="evenodd" fill="#f0f"/>
<path d="M175.3 83.2h.3l.1 .2-.1 .1-.1 .1-.2-.1z" fill="none" stroke="#f0f" stroke-width=".14"/>
<path d="M172.8 115.5h.3l.1 .2-.1 .2-.1 .1-.2-.1z" fill-rule="evenodd" fill="#f0f"/>
<path d="M172.8 115.5h.3l.1 .2-.1 .2-.1 .1-.2-.1z" fill="none" stroke="#f0f" stroke-width=".14"/>
<path d="M182.8 119.3h.3l.1 .1-.1 .2-.1 .1-.2-.1z" fill-rule="evenodd" fill="#f0f"/>
<path d="M182.8 119.3h.3l.1 .1-.1 .2-.1 .1-.2-.1z" fill="none" stroke="#f0f" stroke-width=".14"/>
<path d="M85.7 133h.3l.1 .1-.1 .2h-.2h-.1z" fill-rule="evenodd" fill="#f0f"/>
<path d="M85.7 133h.3l.1 .1-.1 .2h-.2h-.1z" fill="none" stroke="#f0f" stroke-width=".14"/>
<path d="M95.7 136.7h.3l.1 .2-.1 .1-.2 .1-.1-.1z" fill-rule="evenodd" fill="#f0f"/>
<path d="M95.7 136.7h.3l.1 .2-.1 .1-.2 .1-.1-.1z" fill="none" stroke="#f0f" stroke-width=".14"/>
<text font-size="6" x="95.8" y="50.8">DRX</text>
<g font-size="1.1">
<text x="161.5" y="22.1">1</text>
<text x="165.2" y="22.1">2</text>
<text x="197.1" y="22.8">WTR_DRX_B1_B4</text>
<text x="207.5" y="22.8">&lt;05&gt;</text>
<text x="161.5" y="30.8">1</text>
<text x="168.9" y="30.8">2</text>
<text x="176.4" y="32.7" transform="rotate(-90 176.4 32.7)">1</text>
<text x="198.3" y="31.5">WTR_DRX_B3</text>
<text x="208" y="31.5">&lt;05&gt;</text>
<text x="169" y="42">1</text>
<text x="176.4" y="42">2</text>
<text x="176.4" y="36.4" transform="rotate(-90 176.4 36.4)">2</text>
<text x="53.3" y="43.9" transform="rotate(-90 53.3 43.9)">1</text>
<text x="183.9" y="45.1" transform="rotate(-90 183.9 45.1)">1</text>
<text x="198.3" y="42.8">WTR_DRX_B5</text>
<text x="206.2" y="42.8">&lt;14&gt;</text>
<text x="53.3" y="51.3" transform="rotate(-90 53.3 51.3)">2</text>
<text x="183.9" y="48.8" transform="rotate(-90 183.9 48.8)">2</text>
<text x="53.3" y="58.8" transform="rotate(-90 53.3 58.8)">1</text>
<text x="59.5" y="58.8" transform="rotate(-90 59.5 58.8)">1</text>
<text x="169" y="55.7">1</text>
<text x="176.4" y="55.7">2</text>
<text x="198.3" y="56.4">WTR_DRX_B8</text>
<text x="206.2" y="56.4">&lt;14&gt;</text>
<text x="53.3" y="62.5" transform="rotate(-90 53.3 62.5)">2</text>
<text x="59.5" y="62.5" transform="rotate(-90 59.5 62.5)">2</text>
<text x="98" y="62.5" transform="rotate(-90 98 62.5)">1</text>
<text x="103" y="62.5" transform="rotate(-90 103 62.5)">1</text>
<text x="119.2" y="70.6">4</text>
<text x="119.2" y="68.2">5</text>
<text x="131.6" y="68.2">11</text>
<text x="131.6" y="70.6">15</text>
<text x="161.5" y="66.9">1</text>
<text x="168.9" y="66.9">2</text>
<text x="198.3" y="67.6">WTR_DRX_B41</text>
<text x="209.1" y="67.6">&lt;13&gt;</text>
<text x="77.3" y="76.3">&lt;34&gt; SDM_RFFE4_DATA</text>
<text x="79.3" y="74.2">&lt;34&gt; SDM_RFFE4_CLK</text>
<text x="119.2" y="75.6">2</text>
<text x="119.2" y="73.1">3</text>
<text x="131.6" y="75.6">21</text>
<text x="131.6" y="73.1">22</text>
<text x="57.7" y="78.8">&lt;1&gt;DRX_from_DPDT</text>
<text x="80.6" y="81.2" transform="rotate(-90 80.6 81.2)">1</text>
<text x="83.1" y="78.1">1</text>
<text x="90.5" y="78.1">2</text>
<text x="118.6" y="83.1">25</text>
<text x="118.6" y="81.8">26</text>
<text x="119.2" y="78.1">7</text>
<text x="131.6" y="78.1">14</text>
<text x="131.6" y="83.1">17</text>
<text x="131.6" y="80.6">18</text>
<text x="199.5" y="83.8">WTR_DRX_B39</text>
<text x="208.1" y="83.8">&lt;14&gt;</text>
<text x="80.6" y="87.4" transform="rotate(-90 80.6 87.4)">2</text>
<text x="118.6" y="86.8">10</text>
<text x="118.6" y="85.6">23</text>
<text x="118.6" y="84.3">24</text>
<text x="119.2" y="89.3">8</text>
<text x="119.2" y="88.1">9</text>
<text x="131.6" y="85.6">12</text>
<text x="131.6" y="89.3">19</text>
<text x="131.6" y="88.1">20</text>
<text x="175.2" y="86.2" transform="rotate(-90 175.2 86.2)">2</text>
<text x="119.2" y="91.8">1</text>
<text x="119.2" y="90.6">6</text>
<text x="131.6" y="91.8">13</text>
<text x="131.6" y="90.6">16</text>
<text x="139.8" y="91.3">DRX_B2</text>
<text x="149.5" y="91.3">&lt;05&gt;</text>
<text x="175.2" y="92.4" transform="rotate(-90 175.2 92.4)">1</text>
<text x="155.3" y="101.7">1</text>
<text x="162.7" y="101.7">2</text>
<text x="199.5" y="96.3">WTR_DRX_B34</text>
<text x="208.1" y="96.3">&lt;14&gt;</text>
<text x="199.5" y="102.5">WTR_DRX_B40</text>
<text x="208.1" y="102.5">&lt;14&gt;</text>
<text x="160.3" y="115.4">1</text>
<text x="166.5" y="115.4">2</text>
<text x="172.7" y="117.3" transform="rotate(-90 172.7 117.3)">2</text>
<text x="187.7" y="115.4">1</text>
<text x="187.7" y="119.2">3</text>
<text x="187.7" y="117.9">2</text>
<text x="201.3" y="115.4">4</text>
<text x="201.3" y="119.2">5</text>
<text x="213.2" y="116.2">WTR_DRX_B7 &lt;05,13&gt;</text>
<text x="172.7" y="124.7" transform="rotate(-90 172.7 124.7)">1</text>
<text x="54.6" y="133.6">&lt;05&gt;</text>
<text x="58.8" y="133.6">DRX_B2</text>
<text x="75.6" y="132.8">1</text>
<text x="83.1" y="132.8">2</text>
<text x="85.6" y="134.7" transform="rotate(-90 85.6 134.7)">2</text>
<text x="100.5" y="132.8">1</text>
<text x="100.5" y="135.3">2</text>
<text x="100.5" y="136.6">3</text>
<text x="116.7" y="136.6">5</text>
<text x="116.7" y="132.8">4</text>
<text x="127.3" y="133.6">WTR_DRX_B2</text>
<text x="137.1" y="133.6">&lt;05&gt;</text>
<text x="85.6" y="142.2" transform="rotate(-90 85.6 142.2)">1</text>
</g>
<g font-size="1.1" fill="#000080">
<text x="163.1" y="20.3">L0432</text>
<text x="165.6" y="23.5">33pF</text>
<text x="169.3" y="23.5">0201</text>
<text x="173" y="23.5">50V 5%</text>
<text x="163.1" y="32.2">L0403</text>
<text x="163.1" y="33.4">2nH</text>
<text x="163.1" y="34.6">±0.1nH</text>
<text x="163.1" y="35.9">0201</text>
<text x="178" y="32.2">C0413</text>
<text x="178" y="33.4">4pF</text>
<text x="178" y="35.9">50V</text>
<text x="178" y="34.6">±0.1pF</text>
<text x="170.5" y="40.3">L0407</text>
<text x="178" y="37.1">0201</text>
<text x="54.8" y="45.8">L0430</text>
<text x="54.8" y="47.1">33nH</text>
<text x="170.5" y="44.6">6.2nH</text>
<text x="170.5" y="46.2">±0.1nH</text>
<text x="170.5" y="47.8">0201</text>
<text x="185.5" y="44.6">C0404</text>
<text x="185.5" y="45.8">1.5pF</text>
<text x="185.5" y="47.1">±0.1pF</text>
<text x="54.8" y="48.3">±3%</text>
<text x="54.8" y="49.6">0201</text>
<text x="170.5" y="53.9">L0408</text>
<text x="185.5" y="49.6">0201</text>
<text x="185.5" y="48.3">50V</text>
<text x="48.6" y="58.3">C0411</text>
<text x="48.6" y="59.5">100nF</text>
<text x="56" y="58.3">C0410</text>
<text x="56" y="59.5">100pF</text>
<text x="95.8" y="58.3">TP0400</text>
<text x="95.8" y="59.5">TP0.3mm TP0.3mm</text>
<text x="100.8" y="58.3">TP0401</text>
<text x="170.5" y="58.3">6.2nH</text>
<text x="170.5" y="59.9">±0.1nH</text>
<text x="48.6" y="63.3">0201</text>
<text x="48.6" y="62">6.3V</text>
<text x="48.6" y="60.8">+/-10%</text>
<text x="56" y="63.3">0201</text>
<text x="56" y="62">25V</text>
<text x="56" y="60.8">5%</text>
<text x="170.5" y="61.5">0201</text>
<text x="120.7" y="67">FL0406</text>
<text x="163.1" y="68.2">C0419</text>
<text x="163.1" y="69.5">0.8nH</text>
<text x="163.1" y="70.7">±0.1nH</text>
<text x="163.1" y="72">0201</text>
<text x="77.2" y="83.2">C0409</text>
<text x="84.7" y="79.5">L0416</text>
<text x="84.7" y="80.7">0.8nH</text>
<text x="84.7" y="82">±0.1nH</text>
<text x="84.7" y="83.2">0201</text>
<text x="77.2" y="84.4">NM</text>
<text x="77.2" y="85.7">0201</text>
<text x="176.7" y="88.2">R0401</text>
<text x="176.7" y="89.4">NM</text>
<text x="120.7" y="94.4">QDM2307</text>
<text x="176.7" y="90.6">0201</text>
<text x="156.8" y="100">L0426</text>
<text x="156.8" y="105.1">3nH</text>
<text x="156.8" y="106.7">±0.1nH</text>
<text x="156.8" y="108.3">0201</text>
<text x="162.4" y="113.7">C0408</text>
<text x="189.2" y="109.3">FL0403_NM</text>
<text x="189.2" y="110.6">F6QA2G655M2QH</text>
<text x="163.8" y="118.8">NM</text>
<text x="163.1" y="120.4">0201</text>
<text x="174.3" y="122.8">L0413</text>
<text x="174.3" y="121.5">NM</text>
<text x="174.3" y="120.3">0201</text>
<text x="79.1" y="131.1">C0445</text>
<text x="102.2" y="130">FL0400_NM</text>
<text x="79.7" y="137.8">0201</text>
<text x="80.4" y="136.2">NM</text>
<text x="87.2" y="137.7">NM</text>
<text x="87.2" y="140.2">L0436</text>
<text x="87.2" y="138.9">0201</text>
<text x="103.1" y="140.9">SAFFB1G96AB0F0A</text>
</g>
<g font-size="1.1" fill="#f00">
<text x="194.8" y="22.7">o</text>
<text x="196" y="31.4">o</text>
<text x="50.2" y="39.4">VREG_L10A_1P8</text>
<text x="196" y="42.6">o</text>
<text x="196" y="56.3">o</text>
<text x="196" y="67.5">o</text>
<text x="92.9" y="76.2">o</text>
<text x="94" y="73.1" transform="rotate(180 94 73.1)">o</text>
<text x="70.5" y="78.7">o</text>
<text x="197.3" y="83.7">o</text>
<text x="137.5" y="91.1">o</text>
<text x="197.3" y="96.1">o</text>
<text x="197.3" y="102.4">o</text>
<text x="211" y="116">o</text>
<text x="64.5" y="133.5">o</text>
<text x="125.1" y="133.5">o</text>
</g>
<g font-size="1.1" fill="#004080">
<text x="121.4" y="71.5">VIO</text>
<text x="121.4" y="69">VDD</text>
<text x="128.7" y="69">B1</text>
<text x="128.7" y="71.5">B3</text>
<text x="121.4" y="76.5">SDATA</text>
<text x="121.4" y="74">SCLK</text>
<text x="128.7" y="76.5">B8</text>
<text x="128.7" y="74">B5</text>
<text x="121.4" y="79">ANT</text>
<text x="121.4" y="83.9">GND</text>
<text x="121.4" y="82.7">GND</text>
<text x="128.1" y="79">B41</text>
<text x="128.1" y="83.9">B34</text>
<text x="128.1" y="81.4">B39</text>
<text x="121.4" y="88.9">GND</text>
<text x="121.4" y="87.7">GND</text>
<text x="121.4" y="86.4">GND</text>
<text x="121.4" y="85.2">GND</text>
<text x="127.1" y="88.9">AUX1</text>
<text x="128.1" y="86.4">B40</text>
<text x="121.4" y="92.6">GND</text>
<text x="121.4" y="91.4">GND</text>
<text x="121.4" y="90.1">GND</text>
<text x="127.1" y="92.6">AUX4</text>
<text x="127.1" y="91.4">AUX3</text>
<text x="127.1" y="90.1">AUX2</text>
<text x="189.8" y="116.3">IN</text>
<text x="189.8" y="118.8">GND1</text>
<text x="197.3" y="116.3">OUT</text>
<text x="189.8" y="120">GND2</text>
<text x="196.6" y="120">GND3</text>
<text x="102.7" y="133.7">IN</text>
<text x="102.7" y="136.2">GND</text>
<text x="102.7" y="137.5">GND</text>
<text x="112.6" y="137.5">GND</text>
<text x="112.7" y="133.7">OUT</text>
</g>
<g font-size=".9">
<text x="30.1" y=".9">5</text>
<text x="87.8" y=".9">4</text>
<text x="145.5" y=".9">3</text>
<text x="203.2" y=".9">2</text>
<text x="260.9" y=".9">1</text>
<text x=".4" y="27.4">D</text>
<text x="290.1" y="27.4">D</text>
<text x=".4" y="78.2">C</text>
<text x="290.1" y="78.2">C</text>
<text x=".4" y="129">B</text>
<text x="290.1" y="129">B</text>
<text x=".4" y="179.8">A</text>
<text x="290.1" y="179.8">A</text>
<text x="30.1" y="205.4">5</text>
<text x="87.8" y="205.4">4</text>
<text x="145.5" y="205.4">3</text>
<text x="203.2" y="205.4">2</text>
</g>
</svg>
